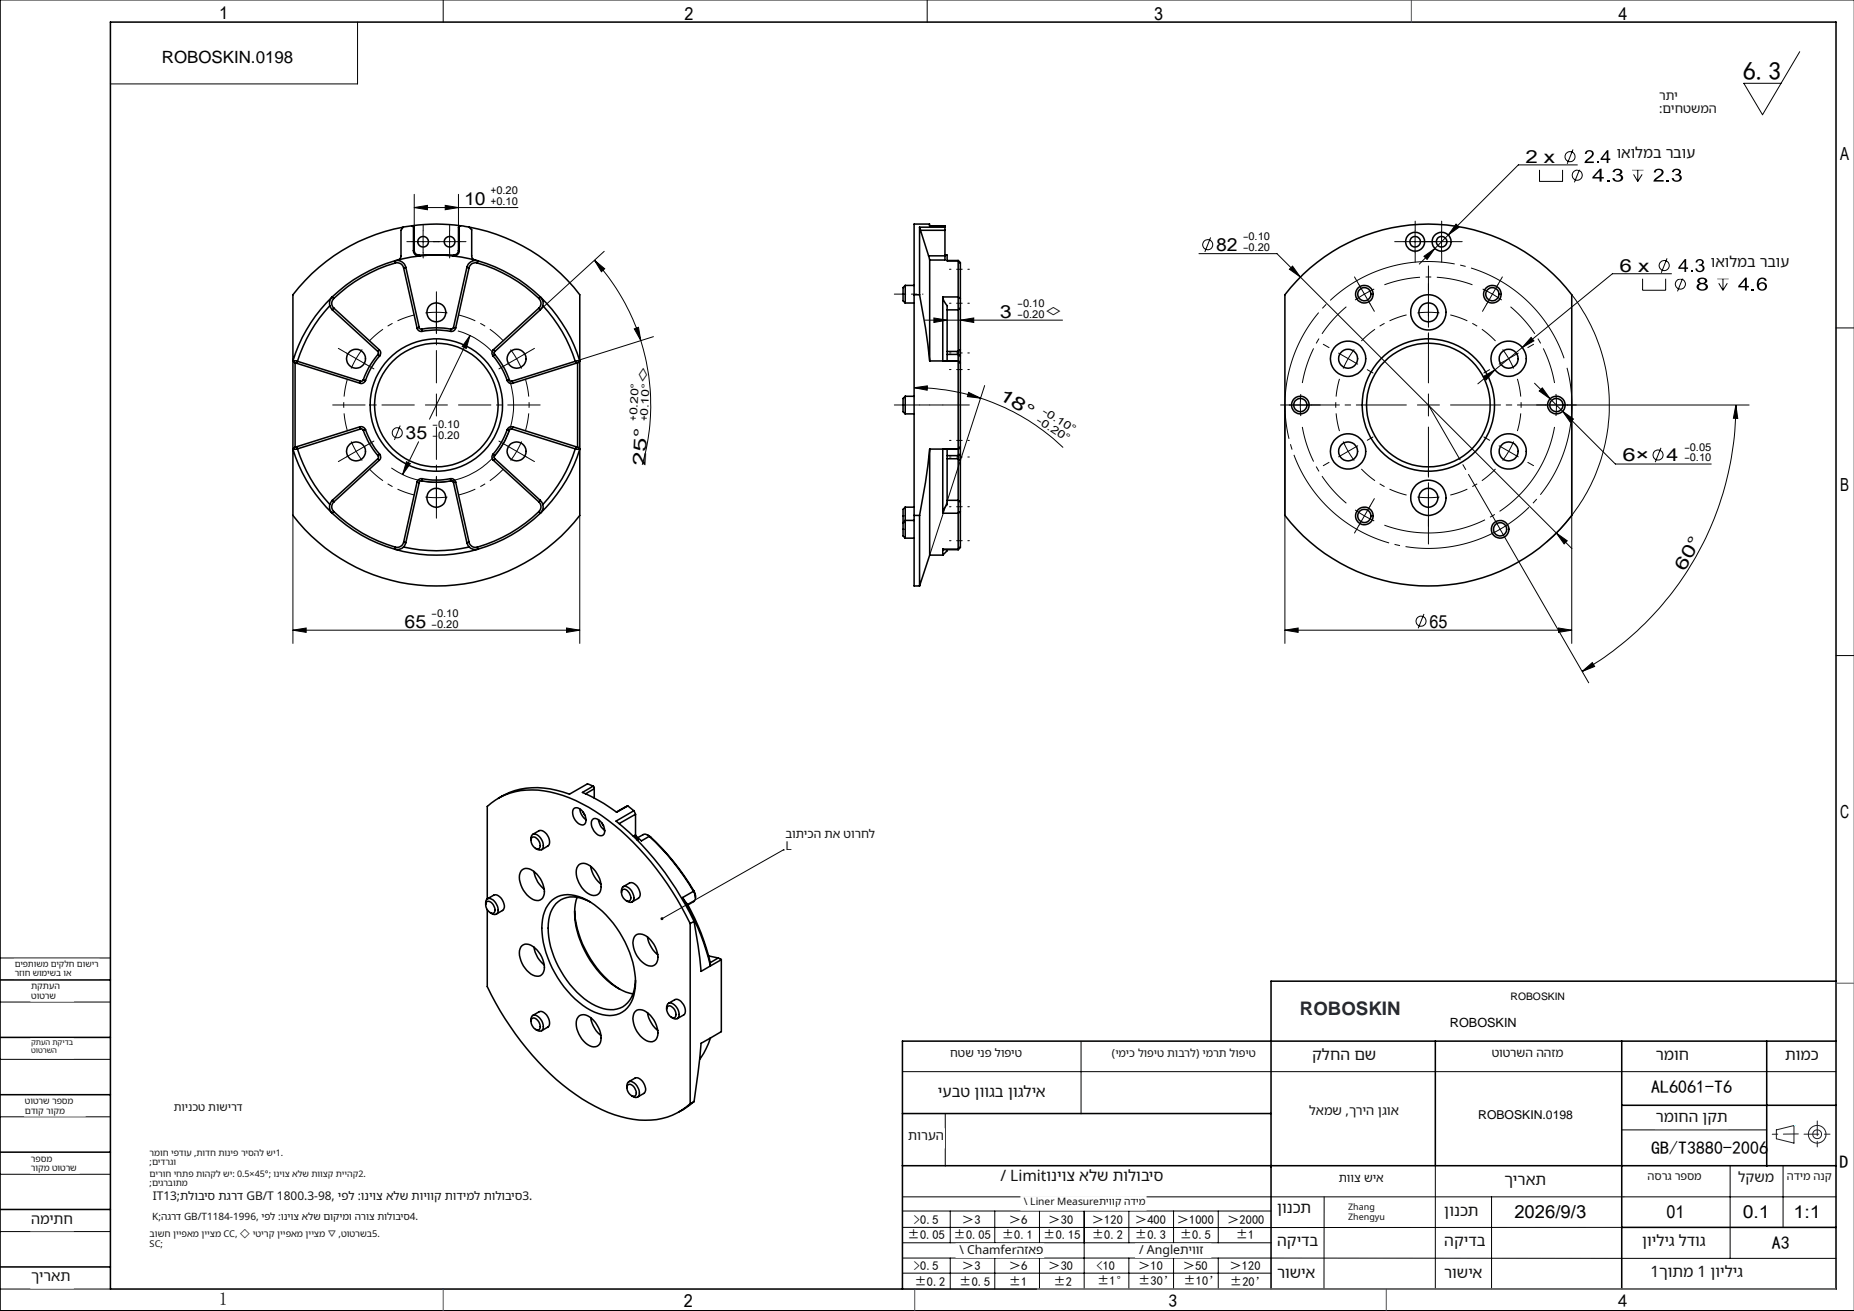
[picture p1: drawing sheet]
<svg xmlns="http://www.w3.org/2000/svg" width="420mm" height="297mm" viewBox="0 0 420 297" stroke-linecap="round" stroke-linejoin="round" font-family="sans-serif">
<g fill="none" stroke="#000" stroke-width=".23">
<path d="M100.4 0v5M210 0v5M420 0h-419.9v297h419.9M81 5v14h-56M407.7 11.7l-8.4 14.3-4.3-7.1h8.5M348.8 38.5v2.6h5.2v-2.6M356.3 33.9l-1.3 3.2M358 38.1l-1.3 3.2M369.7 38.5h2.6M370.1 39.5l.9 1.6M371 38.5v2.6M372 39.5l-1 1.6"/>
<path d="M384 37.4h-40l-15.9 15.8M93.3 54.7h5.1M93.8 44v7.5M93.8 47h23.5M93.8 47l3-.5v1zM95.8 52.3v5M99.3 54.7h5.1M100.9 46.5l3 .5-3 .5zM101.8 52.3v5M103.9 44v7.5M134.7 58.9l2.3 2-.8 .7zM134.7 58.9a49.1 49.1 0 0 1 10.5 18.2"/>
<path d="M136.9 56.9l-14.5 13.3M271.6 57.5h17.7l5.3 5.3M274.2 53.8l-1.3 3.3M318.1 54.7h5M320.6 52.3v5M322.6 58.1l2.4-1.8-1.7 2.5zM324.1 54.7h5M325 56.3l-3.5 3.5M326.6 52.3v5M328.1 53.2l-3.1 3.1M329.8 50.8l.8 .7-2.5 1.7zM377.6 58.5l-1.3 3.3"/>
<path d="M103.7 75a17.7 17.7 0 0 1 8.4 5.3M106.5 76l-9.2 19M106.5 76l-.9 2.9-.9-.4zM115.6 79.2l1.4 2.1M143.7 74.5l.9-.3 .6 2.9zM145.2 77.1a49 49 0 0 1 .3 28.2M148 76.3l-17.6 5.5M209.6 72.5h31.1M211.6 72l3 .5-3 .6zM217.6 72.5l3-.5v1.1zM292.8 60.3l1.8 2.5-2.5-1.8zM294.6 62.8l58 58"/>
<path d="M346.9 76.4l.6 .8-2.7 1.5zM356.1 66.8a41 41 0 0 1-5.7 56M372.1 63.1v2.7h5.2v-2.7M381.3 62.7l-1.3 3.3M389 63.1h2.6M389.4 64.2l.9 1.6M390.3 63.1v2.7M391.3 64.2l-1 1.6M405.4 62h-40.1l-30.5 25M415.9 74.3h4.1M90.7 96.4l-1.3 3.3M115.4 86a17.5 17.5 0 0 1-6.1 19.8 17.5 17.5 0 0 1-20.6 .2"/>
<path d="M117 81.3l1.1 2.2M117 81.3l-2.1 1.2M119.2 80l-2.2 1.3M207.1 87.8l3-.4-.1 1zM207.1 87.8a47.2 47.2 0 0 1 15 2.4M219.4 88.9l2.7 1.3-3-.4zM222.1 90.2a49.3 49.3 0 0 1 18.7 11.2M223.1 87.3l-12.5 38.5M291.1 91.8v54M292.1 91.8h5M294.7 89.3v5M336 85.3l2.7-1.5-2 2.3z"/>
<path d="M347.6 86.8l6.4 6.4M348.7 88.6l.7-.7 1.8 2.4zM354 93.2l11.9 11.9h21.8M354 93.2l2.4 1.7-.7 .8zM355.1 91.8h41.1M356.1 91.8v54M393.2 91.8l.5 3h-1zM393.2 91.8a69.7 69.7 0 0 1-34.8 60.3M66.4 116.8v29M92.1 104.6l.9 .4-1.8 2.5zM94.8 100.1l-3.6 7.4M131.3 116.8v29"/>
<path d="M339.8 119.9l20.1 34.8M376.3 101.5l-1.3 3.2M322.6 139.1l-1.3 3.2M352.6 120.8l3.5 3.5M352.6 120.8l2.4 1.7-.7 .7zM66.4 142.8l3-.5v1zM66.4 142.8h64.9M128.3 142.3l3 .5-3 .5zM291.1 142.8l3-.5v1zM291.1 142.8h65M353.1 142.3l3 .5-3 .5zM358.4 152.1l2.3-2 .5 .9z"/>
<path d="M415.9 148.5h4.1M197.8 192.5h-20.4l-27.4 15.6M0 217h25M0 227h25M0 240h25M244.9 236v16.3M0 253h25M204.4 242.8h211.5M214.1 252.4v11.8M367.4 256h32.8M0 266h25M0 279h25"/>
<path d="M204.4 271.1h211.5M204.4 278.1h163M204.4 274.4h83.5M215.3 274.4v7.1M225.4 274.4v7.1M235.5 274.4v7.1M245.6 274.4v17.6M255.7 274.4v7.1M265.9 274.4v7.1M276 274.4v7.1M300 271.1l-.1 21M325.2 264.1v27.9"/>
<path d="M337.9 271.1v20.9M391.9 264.1v21M403.9 264.1v14M0 292h25M204.4 285l211.5 .1M204.4 288.4h83.5M204.5 281.5h83.5M215.3 285v7M225.4 285v7M235.5 285v7M255.7 285v7M265.9 285v7"/>
<path d="M276 285v7M287.9 292h128"/>
<circle cx="355.7" cy="35.5" r="1.13"/>
<circle cx="357.3" cy="39.7" r="1.14"/>
<circle cx="273.6" cy="55.4" r="1.15"/>
<circle cx="377" cy="60.2" r="1.15"/>
<circle cx="380.7" cy="64.4" r="1.15"/>
<circle cx="90" cy="98" r="1.14"/>
<circle cx="375.6" cy="103.1" r="1.14"/>
<circle cx="321.9" cy="140.7" r="1.14"/>
</g>
<g fill="none" stroke="#000" stroke-width=".23" stroke-dasharray="30.5 1.3 1.3 1.3" stroke-linecap="butt">
<path d="M98.9 70.7l-2.5 .2M98.9 70.7l2.5 .2M309.1 66.6l-2.1 1.4M309.1 66.6l2.2-1.1M323.6 70.7l-2.5 .2M323.6 70.7l2.5 .2M338.1 66.6l-2.2-1.1M338.1 66.6l2.1 1.4M80.7 81.2l-1.1 2.3M80.7 81.2l1.4-2M305.4 81.2l-1.1 2.3M305.4 81.2l1.4-2"/>
<path d="M341.8 81.2l-1.4-2M341.8 81.2l1.1 2.3M352.6 91.7l-.1-2.5M352.6 91.7l-.1 2.5M80.7 102.2l1.4 2.1M80.7 102.2l-1.1-2.2M98.9 112.7l2.5-.1M98.9 112.7l-2.5-.1M117 102.2l1.2-2.2M117 102.2l-1.3 2.1M305.4 102.2l1.4 2.1M305.4 102.2l-1.1-2.2"/>
<path d="M309.1 116.9l2.2 1.1M309.1 116.9l-2.1-1.4M323.6 112.7l2.5-.1M323.6 112.7l-2.5-.1M341.8 102.2l1.1-2.2M341.8 102.2l-1.4 2.1"/>
</g>
<path d="M93.9 71.3a21 21 0 0 0-10.2 6M114.1 77.3a21 21 0 0 0-10.3-6M318.6 71.3a21 21 0 0 0-10.2 6M338.8 77.3a21 21 0 0 0-10.3-6M78.7 85.8a21 21 0 0 0 0 11.9M119 97.7a21 21 0 0 0 0-11.9M303.4 85.8a21 21 0 0 0 0 11.9M343.7 97.7a21 21 0 0 0 0-11.9M83.7 106.2a21 21 0 0 0 10.2 6M103.8 112.2a21 21 0 0 0 10.3-6M308.4 106.2a21 21 0 0 0 10.2 6M328.5 112.2a21 21 0 0 0 10.3-6" fill="none" stroke="#000" stroke-width=".23" stroke-dasharray="30.5 1.3 1.3 1.3" stroke-dashoffset="26.4" stroke-linecap="butt"/>
<path d="M305 69.5a29 29 0 0 0-10 17.3M333.6 64.5a29 29 0 0 0-20 0M295 96.7a29 29 0 0 0 10 17.3M352.2 86.8a29 29 0 0 0-10-17.3" fill="none" stroke="#000" stroke-width=".23" stroke-dasharray="30.5 1.3 1.3 1.3" stroke-dashoffset="22.2" stroke-linecap="butt"/>
<path d="M313.6 119a29 29 0 0 0 38.6-22.3" fill="none" stroke="#000" stroke-width=".23" stroke-dasharray="30.5 1.3 1.3 1.3" stroke-dashoffset="7" stroke-linecap="butt"/>
<path d="M354.7 82.2a32.5 32.5 0 0 0-54.5-13 32.5 32.5 0 0 0 15 53.9 32.5 32.5 0 0 0 39.9-39.2l-.4-1.7" fill="none" stroke="#000" stroke-width=".23" stroke-dasharray="30.5 1.3 1.3 1.3" stroke-dashoffset="-1.1" stroke-linecap="butt"/>
<g fill="none" stroke="#191924" stroke-width=".23">
<path d="M402.4 256l4-1v4l-4-1z"/>
<circle cx="411.7" cy="257" r="1"/>
<circle cx="411.7" cy="257" r="2"/>
</g>
<g fill="none" stroke="#000" stroke-width=".23" stroke-dasharray="30.5 1.3 1.3 1.3">
<path d="M93.4 54.7h-1.2M95.9 52.2v-1.2M95.9 57.2v1.2M98.4 54.7h1.2M99.4 54.7h-1.2M101.9 52.2v-1.2M101.9 57.2v1.2M104.4 54.7h1.2M318.1 54.7h-2.2M320.6 52.2v-2.1M320.6 57.2v2.2M323.1 54.7h2.1"/>
<path d="M324.1 54.7h-2.2M326.6 52.2v-2.1M326.6 57.2v2.2M329.1 54.7h2.1M78.5 80l-1.9-1.1M98.9 70.7v-2.5M98.9 70.7v2.5M98.9 68.2v-2.1M98.9 73.2v2.2M119.2 80l1.9-1.1M205.1 66.6h-2.5M301.1 78.7l-1.3-.7"/>
<path d="M307.8 64.5l-1-1.8M309.1 66.6l-1.3-2.1M309.1 66.6l1.2 2.2M310.3 68.8l1 1.7M323.6 70.7v-2.5M323.6 70.7v2.5M323.6 65.7v-1.5M323.6 75.7v1.5M336.8 68.8l-1 1.7M338.1 66.6l1.2-2.1M338.1 66.6l-1.3 2.2M339.3 64.5l1-1.8"/>
<path d="M346.1 78.7l1.3-.7M80.7 81.2l-2.2-1.2M80.7 81.2l2.1 1.3M82.8 82.5l1.9 1.1M98.9 91.7v-2.5M98.9 91.7h-2.5M98.9 91.7v2.5M98.9 91.7h2.5M114.9 82.5l-1.9 1.1M205.1 91.7h2M205.1 91.7h-2.5M208.3 91.7h-1.2"/>
<path d="M208.3 91.7h2.3M210.6 91.7h3M213.6 91.7h3.5M217.1 91.7h2.5M292.1 91.7h-2M297.1 91.7h2M305.4 81.2l-2.2-1.2M305.4 81.2l2.2 1.3M309.7 83.7l1.3 .8M309.7 99.7l1.3-.7M323.6 91.7v-2.5M323.6 91.7h-2.5"/>
<path d="M323.6 91.7v2.5M323.6 91.7h2.5M337.4 99.7l-1.3-.7M337.4 83.7l-1.3 .8M341.8 81.2l2.1-1.2M341.8 81.2l-2.2 1.3M350.1 91.7h-2M352.6 91.7h2.5M352.6 91.7h-2.5M355.1 91.7h2M78.5 103.5l-1.9 1.1M80.7 102.2l-2.2 1.3"/>
<path d="M80.7 102.2l2.1-1.2M82.8 101l1.9-1.1M98.9 112.7v2.5M98.9 112.7v-2.5M98.9 115.2v2.2M98.9 110.2v-2.1M114.9 101l-1.9-1.1M117 102.2l2.2 1.3M117 102.2l-2.1-1.2M119.2 103.5l1.9 1.1M301.1 104.7l-1.3 .8M305.4 102.2l-2.2 1.3"/>
<path d="M305.4 102.2l2.2-1.2M307.8 119l-1 1.8M309.1 116.9l-1.3 2.1M309.1 116.9l1.2-2.2M310.3 114.7l1-1.7M323.6 112.7v2.5M323.6 112.7v-2.5M323.6 117.7v1.5M323.6 107.7v-1.5M341.8 102.2l2.1 1.3M341.8 102.2l-2.2-1.2M346.1 104.7l1.3 .8"/>
</g>
<path d="M205.1 66.6h4" fill="none" stroke="#000" stroke-width=".23" stroke-dasharray="30.5 1.3 1.3 1.3" stroke-dashoffset="30.4"/>
<path d="M215.1 61h4.5M215.1 68.7h4.5M219.6 80h-4.5M215.1 99.8h4.5M215.1 83.7h4.5M215.1 114.8h4.5M219.6 103.5h-4.5M215.1 122.5h4.5" fill="none" stroke="#000" stroke-width=".23" stroke-dasharray="30.5 1.3 1.3 1.3" stroke-dashoffset="30.1"/>
<path d="M93.9 91.7h-18.5M98.9 86.7v-18.5M98.9 96.7v18.5M103.9 91.7h18.5" fill="none" stroke="#000" stroke-width=".23" stroke-dasharray="30.5 1.3 1.3 1.3" stroke-dashoffset="23.1"/>
<path d="M318.6 91.7h-26.5M323.6 86.7v-26.5M323.6 96.7v26.5M328.6 91.7h26.5" fill="none" stroke="#000" stroke-width=".23" stroke-dasharray="30.5 1.3 1.3 1.3" stroke-dashoffset="19.1"/>
<path d="M323.6 91.7l16.2 28.2" fill="none" stroke="#000" stroke-width=".23" stroke-dasharray="30.5 1.3 1.3 1.3" stroke-dashoffset="16.1"/>
<g fill="none" stroke="#000" stroke-width=".35">
<path d="M25 5h390.9v287h-390.9zM89.4 59.1a34.7 34.7 0 0 0-14.2 8.2M89.4 59.1a2 2 0 0 1 2.5 1.5M89.4 59.1a34.6 34.6 0 0 1 18.9 0M89.4 59.1l.2 .5M89.6 59.6a33.6 33.6 0 0 0-14 8M89.6 59.6a1.48 1.48 0 0 1 1.8 1.1M91.3 51.5l-.5 .7v5.8a1.01 1.01 0 0 1-.7 .9M91.3 51.5a40.8 40.8 0 0 0-24.9 15.3v15M93.3 51.1l-2 .4M93.3 51.1a39.2 39.2 0 0 1 11.1 0M93.3 51.1l.4 .3"/>
<path d="M93.7 56.8a1.15 1.15 0 0 0 1.2 1.2M93.7 56.8h.1M93.7 51.4v5.4M93.7 51.4l.1 .1v5.3M93.8 56.8a1.02 1.02 0 0 0 1.1 1M94.9 58h.3M94.9 57.8v.2M94.9 57.8h7.9M102.5 58h.3M102.8 57.8v.2M103.9 56.8a1.09 1.09 0 0 1-1.1 1M103.9 56.8h.1"/>
<path d="M104 56.8a1.2 1.2 0 0 1-1.2 1.2M104 51.4v5.4M104 51.4l-.1 .1v5.3M104.4 51.1l1.8 .3M104.4 51.1l-.4 .3M106.2 51.4l.7 .7v5.9a1.01 1.01 0 0 0 .7 .9M106.2 51.4a40.7 40.7 0 0 1 25.1 15.4v15M108.1 59.6a1.44 1.44 0 0 0-1.8 1.1M108.1 59.6a33.6 33.6 0 0 1 14 8M108.3 59.1a2 2 0 0 0-2.5 1.5M108.3 59.1a34.3 34.3 0 0 1 14.1 8.2M108.3 59.1l-.2 .5"/>
<path d="M208.3 51.5v15.3M208.3 51.5l.2 .7M208.3 51.5h5.8M208.5 52.2l1.9 5.8M208.5 52.2h5.6M210.4 58l.2 .9M210.4 58h3.7M210.6 58.9v22.9M214.1 51.5v-.4h-3.5v-.3h-3.5v16M214.1 57.8h.5v1.3h2.5M214.1 58v.9h-3.5M214.1 51.5v6.5"/>
<path d="M214.6 59h2.5M217.1 59.1v8.2M217.1 59l.5 .6M217.1 59v.1M217.6 59.6v8M217.6 59.5v.1M74.7 69.2a33 33 0 0 0-7.3 12.6M75.2 67.3a2.04 2.04 0 0 0 .1 2.9M75.2 67.3a33.9 33.9 0 0 0-8.8 14.5M75.2 67.3l.4 .3M75.3 70.2l10.3 9.4M75.6 67.6a1.49 1.49 0 0 0 0 2.2"/>
<path d="M75.6 69.8l10.3 9.4M75.6 69.8l-.3 .4M85.6 79.6l.1 .3-.1 .4M85.9 79.2a.99 .99 0 0 1 .1 1.4M85.9 79.2l-.3 .4M91.4 60.7l3.1 13.6M91.9 60.6l-.5 .1M91.9 60.6l3.1 13.6M94.5 74.3a.98 .98 0 0 0 1.1 .8M95 74.2l.1 .2 .4 .2M95 74.2l-.5 .1M95.5 74.6a17.5 17.5 0 0 1 6.7 0"/>
<path d="M95.5 74.6l.1 .5M95.6 75.1a16.4 16.4 0 0 1 6.5 0M102.2 74.6l-.1 .5M102.7 74.2l-.2 .3-.3 .1M102.7 74.2l.5 .1M103.2 74.3a.98 .98 0 0 1-1.1 .8M105.8 60.6l.5 .1M105.8 60.6l-3.1 13.6M106.3 60.7l-3.1 13.6M111.8 79.2a1.03 1.03 0 0 0-.1 1.4M111.8 79.2l.3 .4M112.1 79.6l-.2 .3 .2 .4"/>
<path d="M122.1 69.8l-10.3 9.4M122.1 69.8l.3 .4M122.1 67.6a1.49 1.49 0 0 1 0 2.2M122.4 70.2l-10.3 9.4M122.4 67.3a1.97 1.97 0 0 1 0 2.9M122.4 67.3a34.4 34.4 0 0 1 8.9 14.5M122.4 67.3l-.3 .3M123 69.2a33 33 0 0 1 7.3 12.6M205.1 64.7l-.5 .5v3l.5 .4M205.1 64.7v3.9M205.1 64.7h2M205.1 68.6h2"/>
<path d="M207.1 66.8h1.2M207.1 66.8v50M208.3 66.8l1.4 7.5 .9 7.5M213.6 67.3v14.5l3.5-.1M213.6 67.3a3.5 3.5 0 0 0 1 1.9v12.5M213.6 67.3h3.5M214.6 70.2h2.5M214.6 79.6h2.5M217.1 67.3v2.9M217.1 79.6v.7M217.1 70.2v9.4M217.1 67.3l.5 .3"/>
<path d="M217.6 67.6v2.2M217.6 79.2v1.4M217.6 69.8v9.4M217.6 69.8l-.5 .4M217.6 79.2l-.5 .4M295.2 62.1a41 41 0 0 1 60.9 4.7v50a41 41 0 0 1-65 0v-50zM66.4 81.8h.9M66.4 81.8v19.9M66.4 81.8l.5 .4M66.9 82.2l.3 .1M66.9 82.2v19.1M67.2 82.3l14.3 4.5"/>
<path d="M67.3 81.8l-.1 .5M67.3 81.8l14.4 4.6M81.5 96.7a1.07 1.07 0 0 1 1.3 .6M81.5 96.7l-14.3 4.5M81.5 96.7l.2 .5M81.7 97.2h.3l.3 .3M81.7 86.4l-.2 .4M81.7 97.2l-14.4 4.5M82.3 97.5a17.5 17.5 0 0 0 3.3 5.7M82.3 86l-.2 .3-.4 .1M82.3 86l.5 .2M82.8 97.3a17.4 17.4 0 0 0 3.2 5.6"/>
<path d="M82.8 86.2a1.01 1.01 0 0 1-1.3 .6M82.8 97.3l-.5 .2M85.6 80.3a17.2 17.2 0 0 0-3.3 5.7M85.6 80.3l.4 .3M86 80.6a16.5 16.5 0 0 0-3.2 5.6M111.7 80.6a16.5 16.5 0 0 1 3.2 5.6M112.1 80.3a17.2 17.2 0 0 1 3.3 5.7M112.1 80.3l-.4 .3M114.9 97.3a17.4 17.4 0 0 1-3.2 5.6M114.9 86.2a.97 .97 0 0 0 1.3 .6M114.9 97.3l.5 .2M115.4 86l.1 .3 .5 .1"/>
<path d="M115.4 97.5a17.5 17.5 0 0 1-3.3 5.7M115.4 86l-.5 .2M116 97.2l-.5 .1-.1 .2M116 97.2l14.4 4.5M116 86.4l.2 .4M116.2 96.7a1.03 1.03 0 0 0-1.3 .6M116.2 96.7l14.3 4.5M116.2 96.7l-.2 .5M130.4 81.8l-14.4 4.6M130.4 81.8l.1 .5M130.5 82.3l-14.3 4.5M130.8 82.2l-.3 .1"/>
<path d="M130.8 82.2v19.1M131.3 81.8h-.9M131.3 81.8v19.9M131.3 81.8l-.5 .4M205.1 89.8v4M205.1 89.8l-.5 .5v3l.5 .5M205.1 89.8h2M205.1 93.8h2M210.6 81.8h6.5M214.6 80.3h2.5M217.1 81.7v.1M217.1 80.3v1.4"/>
<path d="M217.1 81.7l.4 .4M217.1 81.8v19.9M217.1 81.8l.5 .4M217.1 80.3l.5 .3M217.6 80.6v1.6M217.6 82.2v19.1l-.5 .4M66.4 101.7a33.9 33.9 0 0 0 8.8 14.6M66.4 101.7v15.1a41 41 0 0 0 64.9 0v-15.1M66.9 101.3l-.5 .4M67.2 101.2l-.3 .1M67.2 101.2l.1 .5M67.3 101.7h-.9"/>
<path d="M67.4 101.7a33 33 0 0 0 7.3 12.6M75.2 116.3a34.1 34.1 0 0 0 14.2 8.1M75.3 113.3a2.04 2.04 0 0 0-.1 3M75.3 113.3l.3 .4M75.6 115.9a33.2 33.2 0 0 0 14 8.1M75.6 115.9l-.4 .4M75.6 113.7a1.49 1.49 0 0 0 0 2.2M85.6 103.9l-10.3 9.4M85.6 103.9l.3 .4M85.6 103.2l.1 .5-.1 .2M85.9 104.3l-10.3 9.4M86 102.9a.94 .94 0 0 1-.1 1.4"/>
<path d="M86 102.9l-.4 .3M94.5 109.2l.5 .1M94.5 109.2l-3.1 13.6M95 109.3l-3.1 13.6M95.5 108.9a17.5 17.5 0 0 0 6.7 0M95.5 108.9l-.4 .2-.1 .2M95.6 108.4a16.4 16.4 0 0 0 6.5 0M95.6 108.4a1.06 1.06 0 0 0-1.1 .8M95.6 108.4l-.1 .5M102.1 108.4a1.06 1.06 0 0 1 1.1 .8M102.1 108.4l.1 .5M102.2 108.9l.3 .1 .2 .3"/>
<path d="M102.7 109.3l3.1 13.6M103.2 109.2l-.5 .1M103.2 109.2l3.1 13.6M111.7 102.9a.98 .98 0 0 0 .1 1.4M111.7 102.9l.4 .3M111.8 104.3l10.3 9.4M112.1 103.2l-.2 .4 .2 .3M112.1 103.9l-.3 .4M112.1 103.9l10.3 9.4M122.1 113.7a1.49 1.49 0 0 1 0 2.2M122.1 115.9a33.2 33.2 0 0 1-14 8.1M122.1 115.9l.3 .4"/>
<path d="M122.4 113.3a1.97 1.97 0 0 1 0 3M122.4 113.3l-.3 .4M122.4 116.3a33.7 33.7 0 0 1-14.1 8.1M130.3 101.7a33 33 0 0 1-7.3 12.6M130.4 101.7h.9M130.5 101.2l.3 .1M130.5 101.2l-.1 .5M130.8 101.3l.5 .4M131.3 101.7a33.5 33.5 0 0 1-8.9 14.6M204.6 118.4h.1M205.1 117.9v4M205.1 117.9l-.5 .5v3l.5 .5"/>
<path d="M205.1 114.9l-.5 .5v3M205.1 114.9v3M205.1 117.9h2M205.1 114.9h2M207.1 116.8v15.9h1.2M207.1 116.8h1.2M208.3 116.8v15.9M210.6 101.7l-.9 7.6-1.4 7.5M210.6 101.7v24.1M210.6 101.7h6.5M213.6 116.3h3.5M214.6 101.8v12.5l-.6 .8-.4 1.2"/>
<path d="M214.6 113.3h2.5M214.6 103.9h2.5M214.6 103.2h2.5M217.1 116.3v8.1M217.1 101.8l-3.5-.1v14.6M217.1 101.7v.1M217.1 113.3v3M217.1 101.8v1.4M217.1 103.2v.7M217.1 103.9v9.4M217.1 113.3l.5 .4M217.1 103.9l.5 .4"/>
<path d="M217.5 101.4l-.4 .4M217.6 113.7v2.2M217.6 115.9v8.1M217.6 101.3v1.6M217.6 102.9v1.4M217.6 104.3v9.4M217.6 115.9l-.5 .4M217.6 102.9l-.5 .3M89.4 124.4a33.8 33.8 0 0 0 18.9 0M89.6 124l-.2 .4M91.4 123.9a33.1 33.1 0 0 0 14.9 0M91.4 122.8a1.55 1.55 0 0 1-1.8 1.2"/>
<path d="M91.4 122.8l.5 .1M91.9 122.9a1.94 1.94 0 0 1-2.5 1.5M105.8 122.9a1.94 1.94 0 0 0 2.5 1.5M106.3 122.8a1.51 1.51 0 0 0 1.8 1.2M106.3 122.8l-.5 .1M108.1 124l.2 .4M205.1 121.9h2M210.6 125.8l-2.3 6.9M210.6 125.8h3M213.6 124.4v1.4M213.6 124.4v.1M213.6 124.4h3.5"/>
<path d="M213.6 124.5h3.5M214.6 124.5v.3l-1 1M217.1 124.4v.1M217.6 124l-.5 .5M217.6 124h.1M217.6 124l-.5 .4M134.4 178.1l-1.3-.5-4.1 2.3a18 18 0 0 0-15.3 .4l-.8 .6M134.4 178.1l-2.5 1.4a38.7 38.7 0 0 1 7.8 4.5l2.5-1.4M134.4 178.1l.2 .3v2.4M134.6 178.7l-2 1.1M118.3 197.1a2.16 2.16 0 0 1 2.9 .5 5.6 5.6 0 0 1 2 5.4 1.71 1.71 0 0 1-2.9 .5 5.7 5.7 0 0 1-2.5-5.7zM120.3 190.4v-.5a.91 .91 0 0 1 .5-.9 .91 .91 0 0 1 1.1 .3 2.47 2.47 0 0 1 .9 3.1l-.6 .2-.9-.4"/>
<path d="M120.5 189.7a1.64 1.64 0 0 1 1.9 1.9 .73 .73 0 0 1-.6 .8 .73 .73 0 0 1-.8-.5l-.6-1-.1-.7zM120.7 189l1.4-.8a2.37 2.37 0 0 1 2.4 2.8l-.2 .5-1.6 1M121 197.4a6.2 6.2 0 0 0 2.3 4.1M130 183.2a1.91 1.91 0 0 1 2.4 1.3l.3 .9a1.05 1.05 0 0 1-.4 1.4 1.05 1.05 0 0 1-1.4-.4 2.65 2.65 0 0 1-.9-3.2zM131.1 195.9a2.49 2.49 0 0 1 3.4 1 5.1 5.1 0 0 1 1.4 5.3 2.05 2.05 0 0 1-3.3-.2 5.9 5.9 0 0 1-1.9-5.4zM131.3 183.3l.4 1.1 .5 .8 .6 .5M132.1 184l.4 .6M133.8 196.3a6.6 6.6 0 0 0 2.3 4M134.3 185.6a1.89 1.89 0 0 1 2.4 1.4l.2 .9a1.05 1.05 0 0 1-.3 1.3 1.05 1.05 0 0 1-1.5-.3 2.88 2.88 0 0 1-1-3.1zM135.6 185.7l.5 1.6 .9 .8M136.3 186.4l.4 .7M142.2 182.6l1.4 1.1"/>
<path d="M142.2 182.6l-2.6 1.4M143.6 183.7l-4 2.3a65.7 65.7 0 0 1 17.6 22.7M143.6 183.7l.4 .8M144 189.3l1.3 1.2 1.8-1M144 189.2l.1 .6 .4 .4-.1 .1M144 184.5l-3.7 2.1M144 184.5v4.7M144 189.2l-.5 .2M146.7 189.2l.7 .4M147.1 189.5a53.9 53.9 0 0 1 10 12.4M147.1 189.5l-.6-.4-.5-.1-1.5 .8M147.1 189.5l.3 .1"/>
<path d="M147.4 189.6a54.5 54.5 0 0 1 9.8 12.3M110 204.9v-.4a.92 .92 0 0 1 .6-1 .92 .92 0 0 1 1.1 .4 2.46 2.46 0 0 1 .8 3.1 1.14 1.14 0 0 1-1.4-.2M110.2 204.3a1.59 1.59 0 0 1 1.9 1.5 .77 .77 0 0 1-.3 1.1 .77 .77 0 0 1-1.1-.4l-.6-1-.1-.7zM110.4 206.1v17.4a63.8 63.8 0 0 0 20 24.5 28.6 28.6 0 0 0 15.8 5.8 14.3 14.3 0 0 0 10.2-3.8M110.4 203.7v-21a15.4 15.4 0 0 1 14.2-3.3 37.7 37.7 0 0 1 17.5 10.1 68.7 68.7 0 0 1 14.3 19.7M110.4 203.6l1.4-.8a1.91 1.91 0 0 1 2.2 1.5 1.47 1.47 0 0 1-.2 2l-1.4 .8M118.3 214.2a2.16 2.16 0 0 1 2.9 .6 5.6 5.6 0 0 1 2 5.3 1.74 1.74 0 0 1-2.9 .6 5.8 5.8 0 0 1-2.5-5.8zM121 214.6a6.2 6.2 0 0 0 2.3 4M124.6 204.4a6.2 6.2 0 0 1 7.4-1 22.8 22.8 0 0 1 11.6 15.8 10.8 10.8 0 0 1-1.5 9.1 6.2 6.2 0 0 1-7.4 1 22.8 22.8 0 0 1-11.6-15.8 10.8 10.8 0 0 1 1.5-9.1zM130.2 206.4a23.8 23.8 0 0 0 10.2 17.7M130.7 203.3a16 16 0 0 0 1.8 12.2 19.2 19.2 0 0 0 9.3 9.3l1.6 .4M133.7 204.3a6.5 6.5 0 0 0-7.2 0 7.2 7.2 0 0 0-2.3 6 22 22 0 0 0 9.9 17.1 7.2 7.2 0 0 0 7 .7 6.9 6.9 0 0 0 2.9-6"/>
<path d="M140.8 202.2v-.4a.91 .91 0 0 1 .6-1 .91 .91 0 0 1 1.1 .4 2.74 2.74 0 0 1 .9 2.9 1.03 1.03 0 0 1-1.5-.1M141 201.6a1.53 1.53 0 0 1 1.9 1.5 .77 .77 0 0 1-.3 1 .77 .77 0 0 1-1.1-.3l-.6-1.1-.1-.7zM141.2 200.9l1.4-.8a1.91 1.91 0 0 1 2.2 1.5 1.47 1.47 0 0 1-.2 1.9l-1.4 .8M144 211.9a2.59 2.59 0 0 1 3.4 1 5.6 5.6 0 0 1 1.5 4.9 1.71 1.71 0 0 1-2.9 .5 5.7 5.7 0 0 1-2.5-5.7zM146.7 212.3a6.6 6.6 0 0 0 2.3 4M154.6 203.3a55.3 55.3 0 0 1 6.3 15.5M154.6 203.3l.9 1.3a48 48 0 0 1 5.4 13.5M156.4 209.2v40.8M157.1 201.9a1.7 1.7 0 0 1 0 2.4l-1.2 .7M157.1 201.9l-2.5 1.4M157.2 201.9l.4 1.4M157.2 201.9h-.1"/>
<path d="M157.2 208.7l1 5.6 .6 5.8 2.1-1.3M157.2 208.7l-.8 .5M160.5 216.6l2.2 .4M160.9 218.1v.7M162.7 217l.7 .4M162.7 217l-1.8 1.1M163.1 217.2l.3 .2M163.4 217.4l-2.5 1.4M163.4 217.4v16.3l-2.5 1.5M0 222h25M0 235h25M120.3 231.4v-.4a.91 .91 0 0 1 .5-1 .91 .91 0 0 1 1.1 .3 2.47 2.47 0 0 1 .9 3.2 1.2 1.2 0 0 1-1.5-.3"/>
<path d="M120.5 230.7a1.3 1.3 0 0 1 1.7 1.2l.1 .3a.77 .77 0 0 1-.3 1.1 .77 .77 0 0 1-1-.4l-.6-1-.1-.7zM120.7 230l1.4-.8a1.91 1.91 0 0 1 2.2 1.5l.2 .9a1.05 1.05 0 0 1-.4 1.1l-1.4 .8M131.1 230.2a2.49 2.49 0 0 1 3.4 1 5.1 5.1 0 0 1 1.4 5.3 2.05 2.05 0 0 1-3.3-.2 5.9 5.9 0 0 1-1.9-5.4zM133.8 230.6a6.6 6.6 0 0 0 2.3 4M144 229.1a2.16 2.16 0 0 1 2.9 .5 5.6 5.6 0 0 1 2 5.4 1.71 1.71 0 0 1-2.9 .5 5.7 5.7 0 0 1-2.5-5.7zM146.7 229.4a6.8 6.8 0 0 0 2.3 4.1M151 228.6a.99 .99 0 0 1 .4-1.2 .99 .99 0 0 1 1.3 .2 2.47 2.47 0 0 1 .8 3.1 1.2 1.2 0 0 1-1.4-.2M151.3 228a1.3 1.3 0 0 1 1.7 1.1l.1 .4a.77 .77 0 0 1-.3 1.1 .77 .77 0 0 1-1.1-.4l-.4-.7a1.28 1.28 0 0 1 0-1.5zM151.4 227.3l1.6-.9a2.41 2.41 0 0 1 2.3 2.4 1.05 1.05 0 0 1-.4 1.1l-1.4 .8M160.9 235.2l-2.1 1.2-.6 6.5-1 6.7M160.9 235.2a17.6 17.6 0 0 1-2.4 4.8M325.2 235.9v28.2"/>
<path d="M367.4 235.9v56.1M400.2 235.9v28.3M415.9 235.9h-211.5v56.1M415.9 222.3h-128v69.7M0 248h25M142 246.4v-.4a.91 .91 0 0 1 .6-1 .91 .91 0 0 1 1.1 .4 2.4 2.4 0 0 1 .8 3.1 1.14 1.14 0 0 1-1.4-.3M142.2 245.8a1.53 1.53 0 0 1 1.9 1.5 .77 .77 0 0 1-.3 1 .77 .77 0 0 1-1.1-.3l-.6-1.1-.1-.7zM142.4 245.1l1.4-.8a1.91 1.91 0 0 1 2.2 1.5 1.47 1.47 0 0 1-.2 1.9l-1.4 .8M157.2 249.6l-1.9 1.4-1.5 .9M157.2 249.6l-.8 .4M204.4 252.3h83.5M367.4 250.4h48.5"/>
<path d="M0 261h25M0 274h25M204.4 264.1h211.5M367.4 278.1h48.5M0 287h25"/>
<circle cx="95.9" cy="54.8" r="1.2"/>
<circle cx="101.8" cy="54.8" r="1.2"/>
<circle cx="320.6" cy="54.8" r="1.2"/>
<circle cx="320.6" cy="54.8" r="2.14"/>
<circle cx="326.6" cy="54.8" r="1.2"/>
<circle cx="326.6" cy="54.8" r="2.14"/>
<circle cx="98.8" cy="70.8" r="2.16"/>
<circle cx="309.1" cy="66.6" r="2"/>
<circle cx="309.1" cy="66.6" r="1.5"/>
<circle cx="323.6" cy="70.8" r="2.15"/>
<circle cx="323.6" cy="70.8" r="4"/>
<circle cx="338.1" cy="66.6" r="2"/>
<circle cx="338.1" cy="66.6" r="1.5"/>
<circle cx="80.6" cy="81.3" r="2.15"/>
<circle cx="98.8" cy="91.8" r="14"/>
<circle cx="98.8" cy="91.8" r="15"/>
<circle cx="117" cy="81.3" r="2.15"/>
<circle cx="294.6" cy="91.8" r="2"/>
<circle cx="294.6" cy="91.8" r="1.5"/>
<circle cx="305.4" cy="81.3" r="4"/>
<circle cx="305.4" cy="81.3" r="2.15"/>
<circle cx="323.6" cy="91.8" r="14"/>
<circle cx="323.6" cy="91.8" r="15"/>
<circle cx="341.8" cy="81.3" r="4"/>
<circle cx="341.8" cy="81.3" r="2.15"/>
<circle cx="352.6" cy="91.8" r="2"/>
<circle cx="352.6" cy="91.8" r="1.5"/>
<circle cx="80.6" cy="102.3" r="2.15"/>
<circle cx="98.9" cy="112.8" r="2.15"/>
<circle cx="117" cy="102.3" r="2.15"/>
<circle cx="305.4" cy="102.3" r="4"/>
<circle cx="305.4" cy="102.3" r="2.16"/>
<circle cx="309.1" cy="116.9" r="2"/>
<circle cx="309.1" cy="116.9" r="1.5"/>
<circle cx="323.6" cy="112.8" r="2.14"/>
<circle cx="323.6" cy="112.8" r="4"/>
<circle cx="339.8" cy="119.9" r="1.5"/>
<circle cx="339.8" cy="119.9" r="2.01"/>
<circle cx="341.8" cy="102.3" r="4"/>
<circle cx="341.8" cy="102.3" r="2.16"/>
</g>
<path d="M407.4 256.9l-5.9 .1M408.7 256.9h6M411.7 253.9v6" fill="none" stroke="#191924" stroke-width=".23" stroke-dasharray="6.3 1.3 1.3 1.3" stroke-dashoffset="3"/>
<path d="M235 292h180.9" fill="none" stroke="#c0c0c0" stroke-width=".23"/>
<path d="M319.7 0v5M415.9 222.7h4.1M100.4 292v5M207.2 292v5M314 292v5" fill="none" stroke="#00f" stroke-width=".23"/>
<path d="M406.4 255h.1" fill="none" stroke="#0ff" stroke-width=".23"/>
<g fill="#000">
<path d="M149.7 207.9a.34 .34 0 0 1 .5 0 .34 .34 0 0 1-.1 .5 .34 .34 0 0 1-.5-.1l.4-.2-.4 .2z"/>
<path d="M106.5 76l-1.8 2.5 .9 .4zM92.1 104.6l-.9 2.9 1.8-2.5zM93.8 47l3-.5v1zM100.9 46.5l3 .5-3 .5zM336 85.3l.7 .8 2-2.3zM346.9 76.4l-2.1 2.3 2.7-1.5zM322.6 58.1l.7 .7 1.7-2.5zM329.8 50.8l-1.7 2.4 2.5-1.7zM349.4 87.9l-.7 .7 2.5 1.7zM354 93.2l1.7 2.5 .7-.8zM352.6 120.8l1.7 2.4 .7-.7zM292.8 60.3l-.7 .7 2.5 1.8z"/>
<path d="M143.7 74.5l.9-.3 .6 2.9zM134.7 58.9l2.3 2-.8 .7z"/>
<path d="M211.6 72l3 .5-3 .6zM217.6 72.5l3-.5v1.1z"/>
<path d="M219.4 88.9l2.7 1.3-3-.4zM207.1 87.8l3-.4-.1 1z"/>
<path d="M66.4 142.8l3-.5v1zM128.3 142.3l3 .5-3 .5z"/>
<path d="M291.1 142.8l3-.5v1zM353.1 142.3l3 .5-3 .5z"/>
<path d="M358.4 152.1l2.3-2 .5 .9zM393.2 91.8l.5 3h-1z"/>
</g>
<g fill="#fff" stroke="#fff" stroke-width=".35">
<path d="M36.7 9.6h31v5.9h-31z"/>
<path d="M334.9 250.2h22.4v4.3h-22.4z"/>
<path d="M378.9 57.2h26.5v5.8h-26.5z"/>
<path d="M357.6 32.5h26.5v5.8h-26.5z"/>
<path d="M177.9 187.5h20.4v5.7h-20.4z"/>
<path d="M39.4 249.6h15.6v4.8h-15.6z"/>
<path d="M33.9 260.2h31.4v4.2h-31.4z"/>
<path d="M33.9 264.9h56v4.3h-56z"/>
<path d="M33.9 269.7h87.4v4.2h-87.4z"/>
<path d="M33.9 274.4h61.5v4.3h-61.5z"/>
<path d="M33.9 278.5h54.1v4.4h-54.1z"/>
<path d="M375.9 20.2h17.4v6h-17.4z"/>
<path d="M5.6 248.5h13.6v4.3h-13.6z"/>
<path d="M7 274.5h9.6v4.3h-9.6z"/>
<path d="M7 287.5h9.6v4.3h-9.6z"/>
<path d="M7 261.5h10.9v4.2h-10.9z"/>
<path d="M3.3 217.4h19.1v4.2h-19.1z"/>
<path d="M7 235.4h9.6v4.2h-9.6z"/>
<path d="M7.1 222.5h9.5v4.2h-9.5z"/>
<path d="M296.6 250.2h20.3v4.3h-20.3z"/>
<path d="M404.4 237.3h8.2v4.2h-8.2z"/>
<path d="M215.3 237.3h16.3v4.2h-16.3z"/>
<path d="M251.9 237.3h32.6v4.2h-32.6z"/>
<path d="M205.7 255.8h8.2v4.2h-8.2z"/>
<path d="M212.5 245.5h24.4v4.3h-24.4z"/>
<path d="M375.1 237.3h16.3v4.2h-16.3z"/>
<path d="M337.9 237.3h16.3v4.2h-16.3z"/>
<path d="M342.2 224.2h50.8v4.4h-50.8z"/>
<path d="M297.3 237.3h16.3v4.2h-16.3z"/>
<path d="M404.8 265.2h10.2v4.2h-10.2z"/>
<path d="M393.7 265.2h8.2v4.2h-8.2z"/>
<path d="M289.3 272h10.2v4.2h-10.2z"/>
<path d="M303.3 265.5h10.2v4.2h-10.2z"/>
<path d="M289.3 279.5h10.2v4.2h-10.2z"/>
<path d="M327.2 286.5h10.2v4.3h-10.2z"/>
<path d="M373 286.3h36.6v4.2h-36.6z"/>
<path d="M327.2 279.4h10.2v4.2h-10.2z"/>
<path d="M373.2 265.2h12.3v4.2h-12.3z"/>
<path d="M289.3 286.6h10.2v4.2h-10.2z"/>
<path d="M305.4 272.5h12.2v4.3h-12.2z"/>
<path d="M231.3 271.1h28.3v3h-28.3z"/>
<path d="M216.6 281.9h19.8v2.9h-19.8z"/>
<path d="M257.3 281.9h16.9v2.9h-16.9z"/>
<path d="M225.7 264.7h39.5v5.2h-39.5z"/>
<path d="M372 279.5h16.3v4.2h-16.3z"/>
<path d="M340.8 265.5h10.2v4.2h-10.2z"/>
<path d="M327.2 272.5h10.2v4.3h-10.2z"/>
<path d="M375.1 251.4h16.3v4.2h-16.3z"/>
<path d="M328.5 229.2h78.3v4.4h-78.3z"/>
<path d="M342.2 223.6h51.5v3.6h-51.5z"/>
</g>
<text font-size="5.8" x="394.8" y="18">6.3</text>
<text font-size="4.7" x="384.1" y="65.8">8</text>
<text font-size="4.6" x="360.7" y="41.1">4.3</text>
<g font-size="4.5">
<text x="374.4" y="41.1">2.3</text>
<text x="393.7" y="65.8">4.6</text>
</g>
<g font-size="4.3">
<text x="358.8" y="36.9">2.4</text>
<text x="380.1" y="61.6">4.3</text>
</g>
<text font-size="4.2" fill="#1f2633" x="294.5" y="230">ROBOSKIN</text>
<g font-size="4.1">
<text x="49.6" y="4.3">1</text>
<text x="155.1" y="4.6">2</text>
<text x="261.4" y="4.6">3</text>
<text x="366.6" y="4.6">4</text>
<text x="345.6" y="36.9">2 x</text>
<text x="416.9" y="36.3">A</text>
<text x="105.1" y="46.4">10</text>
<text x="275.5" y="56.9">82</text>
<text x="366.9" y="61.6">6 x</text>
<text x="226.5" y="72">3</text>
<text x="236.6" y="72">◇</text>
<text x="147.2" y="86.9" transform="rotate(-87 147.2 86.9)">◇</text>
<text x="226" y="90.1" transform="rotate(33 226 90.1)">1 8 °</text>
<text x="91.9" y="99.5">35</text>
<text x="146.2" y="105.6" transform="rotate(-87 146.2 105.6)">2 5 °</text>
<text x="367.5" y="104.5">6×</text>
<text x="377.5" y="104.5">4</text>
<text x="416.9" y="111.3">B</text>
<text x="381.6" y="129.5" transform="rotate(-60 381.6 129.5)">6 0 °</text>
<text x="91.7" y="142.2">65</text>
<text x="323.8" y="142.2">65</text>
<text x="416.9" y="185.3">C</text>
<text x="374.1" y="247.7">AL6061-T6</text>
<text x="374.1" y="261.4">GB/T3880-2006</text>
<text x="416.7" y="264.6">D</text>
<text x="343.1" y="276">2026/9/3</text>
<text x="377.5" y="276">01</text>
<text x="394.8" y="276">0.1</text>
<text x="406.3" y="276">1:1</text>
<text x="401.4" y="283">A3</text>
<text x="49.6" y="295.6">1</text>
<text x="154.9" y="296">2</text>
<text x="264.7" y="296">3</text>
<text x="366.6" y="296">4</text>
</g>
<text font-size="3.8" x="36.7" y="14.2">ROBOSKIN.0198</text>
<g font-size="3.5" fill="#111">
<text x="297.3" y="240.2">קלחה םש</text>
<text x="375.1" y="240.2">רמוח</text>
<text x="404.4" y="240.2">תומכ</text>
<text x="212.5" y="248.4">יעבט ןווגב ןוגליא</text>
<text x="375.1" y="254.2">רמוחה ןקת</text>
<text x="226.6" y="267.6">/ Limitוניוצ אלש תולוביס</text>
<text x="340.8" y="268.4">ךיראת</text>
<text x="289.3" y="274.9">ןונכת</text>
<text x="327.2" y="275.4">ןונכת</text>
<text x="289.3" y="282.4">הקידב</text>
<text x="327.2" y="282.3">הקידב</text>
<text x="372" y="282.4">ןויליג לדוג</text>
<text x="289.3" y="289.5">רושיא</text>
<text x="327.2" y="289.4">רושיא</text>
<text x="373.9" y="289.2">1ךותמ 1 ןויליג</text>
</g>
<g font-size="3.4" fill="#111">
<text x="366.2" y="35.9">ואולמב רבוע</text>
<text x="387.6" y="60.6">ואולמב רבוע</text>
</g>
<g font-size="3.3" fill="#111">
<text x="7" y="277.2">המיתח</text>
<text x="7" y="290.3">ךיראת</text>
</g>
<text font-size="3.2" fill="#111" x="393.7" y="267.8">לקשמ</text>
<text font-size="3" fill="#111" x="205.7" y="258.2">תורעה</text>
<g font-size="2.9" fill="#111">
<text x="375.9" y="22.5">רתי</text>
<text x="375.9" y="25.6">:</text>
<text x="376.6" y="25.6">םיחטשמה</text>
<text x="296.6" y="252.7">לאמש ,ךריה ןגוא</text>
</g>
<text font-size="2.9" x="328.5" y="232.7">ROBOSKIN</text>
<g font-size="2.8" fill="#111">
<text x="337.9" y="239.6">טוטרשה ההזמ</text>
<text x="217.4" y="284.1">\ Chamferהזאפ</text>
<text x="258" y="284.2">/ Angleתיווז</text>
</g>
<g font-size="2.8">
<text x="334.9" y="253.6">ROBOSKIN.0198</text>
<text x="205.6" y="280.8">±0.05</text>
<text x="207" y="277.2">&gt;0.5</text>
<text x="216" y="280.8">±0.05</text>
<text x="217.9" y="277.2">＞3</text>
<text x="227" y="280.8">±0.1</text>
<text x="228.5" y="277.2">＞6</text>
<text x="236.3" y="280.8">±0.15</text>
<text x="237.5" y="277.2">＞30</text>
<text x="247.4" y="280.8">±0.2</text>
<text x="247.4" y="277.2">＞120</text>
<text x="257.1" y="280.8">±0.3</text>
<text x="257.1" y="277.2">＞400</text>
<text x="266.6" y="277.2">＞1000</text>
<text x="267.3" y="280.8">±0.5</text>
<text x="278" y="277.2">＞2000</text>
<text x="279.9" y="280.8">±1</text>
<text x="207" y="287.8">&gt;0.5</text>
<text x="217.9" y="287.8">＞3</text>
<text x="228.5" y="287.8">＞6</text>
<text x="237.5" y="287.8">＞30</text>
<text x="248.4" y="287.8">&lt;10</text>
<text x="257.8" y="287.8">＞10</text>
<text x="268" y="287.8">＞50</text>
<text x="278.5" y="287.8">＞120</text>
<text x="207.1" y="291.3">±0.2</text>
<text x="217.3" y="291.3">±0.5</text>
<text x="228.5" y="291.3">±1</text>
<text x="238.7" y="291.3">±2</text>
<text x="248.6" y="291.1">±1°</text>
<text x="257.8" y="291.1">±30’</text>
<text x="268.1" y="291.1">±10’</text>
<text x="278.6" y="291.2">±20’</text>
</g>
<g font-size="2.7" fill="#111">
<text x="177.9" y="189.8">בותיכה תא טורחל</text>
<text x="177.9" y="192.6">L</text>
<text x="303.3" y="267.7">תווצ שיא</text>
<text x="34.6" y="271.9">IT13;תלוביס תגרד GB/T 1800.3-98, יפל :וניוצ אלש תויווק תודימל תולוביס3.</text>
</g>
<g font-size="2.6" fill="#111">
<text x="215.3" y="239.5">חטש ינפ לופיט</text>
<text x="39.4" y="251.7">תוינכט תושירד</text>
</g>
<g font-size="2.5" fill="#111">
<text x="251.9" y="239.4">)ימיכ לופיט תוברל( ימרת לופיט</text>
<text x="373.2" y="267.3">הסרג רפסמ</text>
<text x="404.8" y="267.3">הדימ הנק</text>
</g>
<g font-size="2.4">
<text x="111.2" y="44">+0.20</text>
<text x="111.2" y="46.4">+0.10</text>
<text x="281.6" y="54.4">-0.10</text>
<text x="281.6" y="56.9">-0.20</text>
<text x="230.5" y="69.5">-0.10</text>
<text x="230.5" y="72">-0.20</text>
<text x="144.3" y="95.3" transform="rotate(-87 144.3 95.3)">+0.20°</text>
<text x="146.7" y="95.5" transform="rotate(-87 146.7 95.5)">+0.10°</text>
<text x="234.6" y="95.6" transform="rotate(33 234.6 95.6)">-0.20°</text>
<text x="235.9" y="93.5" transform="rotate(33 235.9 93.5)">-0.10°</text>
<text x="98" y="97">-</text>
<text x="98" y="99.5">-</text>
<text x="99.2" y="97">0.10</text>
<text x="99.2" y="99.5">0.20</text>
<text x="381.6" y="102.1">-0.05</text>
<text x="381.6" y="104.5">-0.10</text>
<text x="97.8" y="139.7">-0.10</text>
<text x="97.8" y="142.2">-0.20</text>
</g>
<text font-size="2.3" x="342.2" y="226.5">ROBOSKIN</text>
<g font-size="2.3" fill="#111">
<text x="231.9" y="273">\ Liner Measureתיווק הדימ</text>
<text x="34.5" y="276.3">K;הגרד GB/T1184-1996, יפל :וניוצ אלש םוקימו הרוצ תולוביס4.</text>
</g>
<g font-size="2.1" fill="#111">
<text x="33.9" y="280.2">בושח ןייפאמ ןייצמ CC, ◇ יטירק ןייפאמ ןייצמ ▽ ,טוטרשב5.</text>
<text x="33.9" y="282.4">SC;</text>
</g>
<g font-size="2" fill="#111">
<text x="3.3" y="219">םיפתושמ םיקלח םושיר</text>
<text x="3.3" y="221">רזוח שומישב וא</text>
<text x="7.1" y="224.2">תקתעה</text>
<text x="7.1" y="226.3">טוטרש</text>
<text x="5.6" y="250.2">טוטרש רפסמ</text>
<text x="5.6" y="252.3">םדוק רוקמ</text>
<text x="7" y="263.1">רפסמ</text>
<text x="33.9" y="261.8">רמוח יפדוע ,תודח תוניפ ריסהל שי1.</text>
<text x="33.9" y="264">;</text>
<text x="34.4" y="264">םידרגו</text>
<text x="7" y="265.3">רוקמ טוטרש</text>
<text x="33.9" y="266.6">םירוח יחתפ תוהקל שי: 0.5×45°; וניוצ אלש תווצק תייהק2.</text>
<text x="33.9" y="268.7">;</text>
<text x="34.4" y="268.7">םיגרבותמ</text>
<text x="305.4" y="274.2">Zhang</text>
<text x="305.4" y="276.3">Zhengyu</text>
</g>
<g font-size="1.7" fill="#111">
<text x="7" y="238.6">טוטרשה</text>
<text x="7" y="236.8">קתעה תקידב</text>
</g>
</svg>
